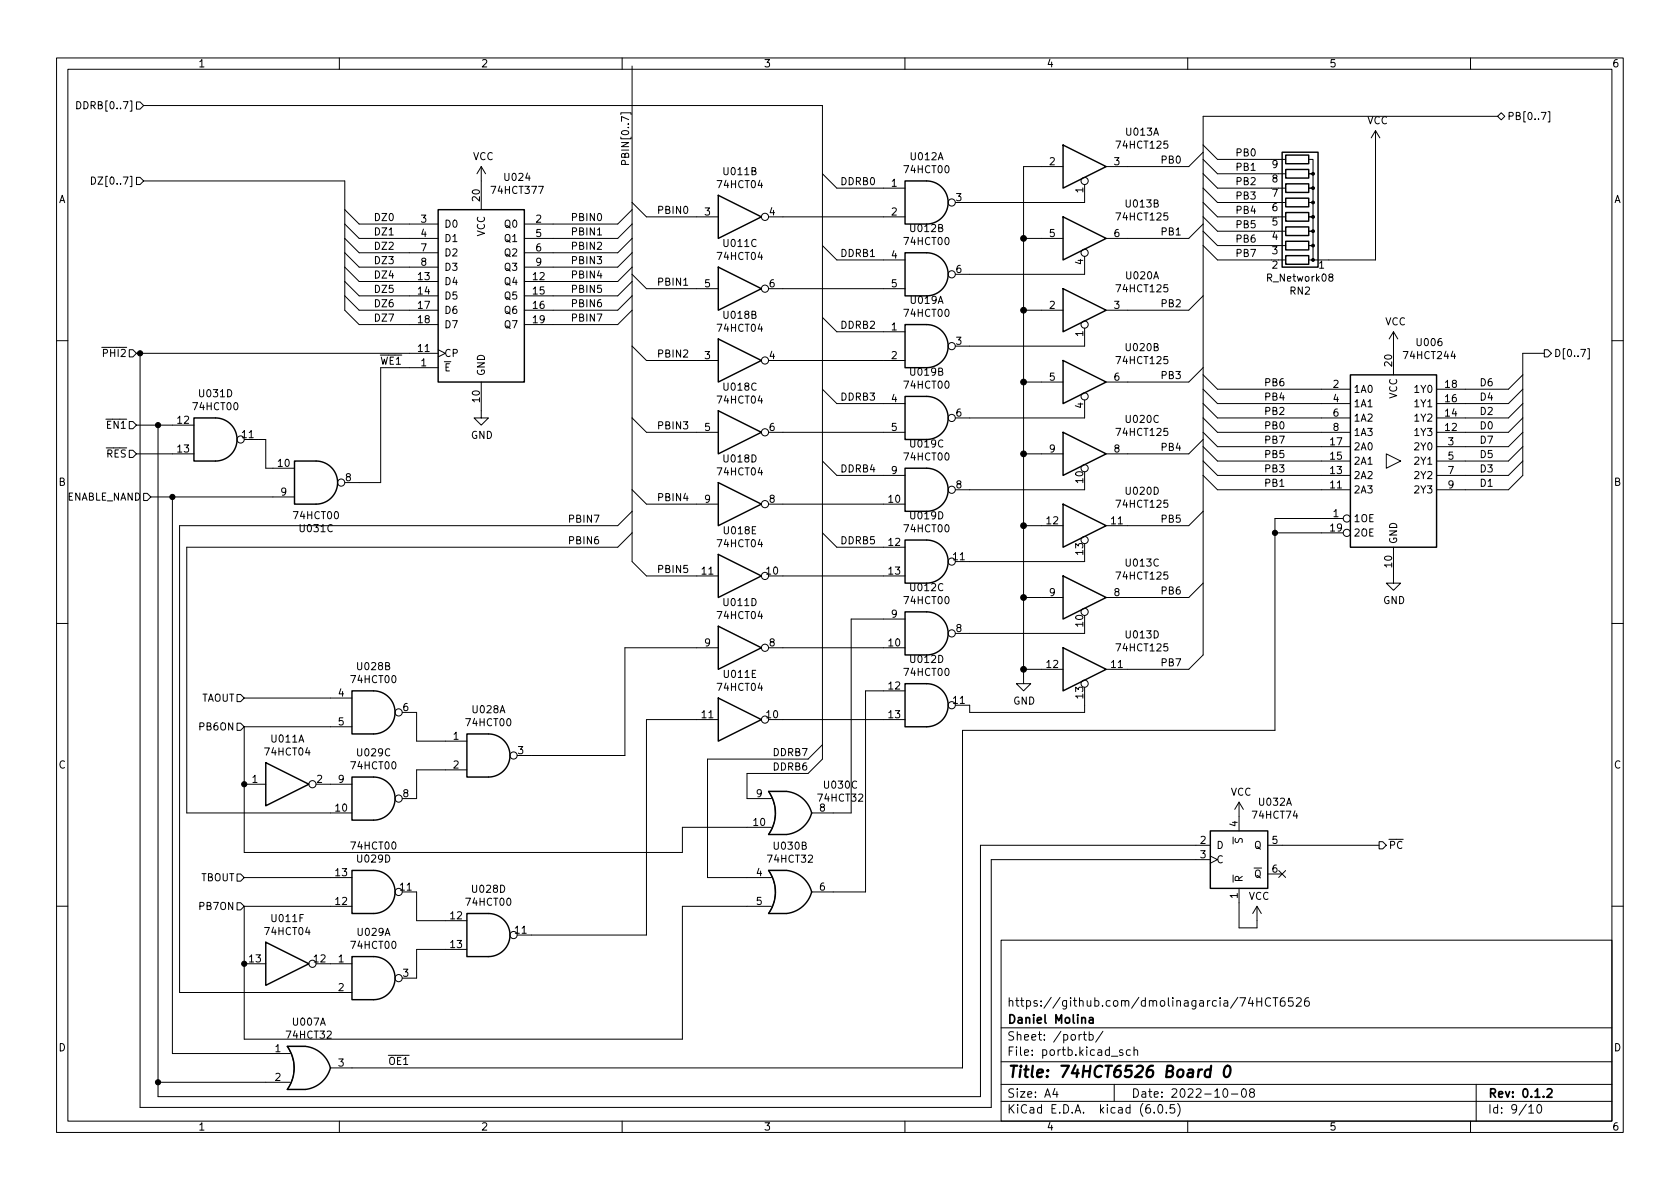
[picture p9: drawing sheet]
<svg xmlns="http://www.w3.org/2000/svg" width="297mm" height="210mm" viewBox="0 0 297 210" stroke-linecap="round" stroke-linejoin="round" font-family="sans-serif">
<g fill="none" stroke="#000" stroke-width=".18">
<path d="M10 10.2h277v190.1h-277zM12 12.2h273v186.1h-273zM13.6 18a.64 .64 0 0 1 .7 .6 .64 .64 0 0 1-.7 .6zM24.1 18h.7l.6 .7-.6 .6h-.7zM25.4 18.7h120v115.5l-2.5 2.6h-10.8v4.4h4.3M60 10.2v2M110 10.2v2M111.8 11.7v87.6l2.5 2.5h12.7M160 10.2v2M210 10.2v2M260 10.2v2M265.4 19.9l.7 .7-.7 .6-.6-.6z"/>
<path d="M272.5 19.9h.9l-.6 1.2M273.7 19.8h.3v1.8h-.3M16.2 31.3a.64 .64 0 0 1 .7 .6 .64 .64 0 0 1-.7 .7zM24.1 31.4h.7l.6 .6-.6 .6h-.7zM25.4 32h35.6v22.9l2.5 2.5h14M61 39.6l2.5 2.6h14M61 37.1l2.5 2.5h14M85.1 29.5v7.6M85.1 29.5l-.8 1.2M85.1 29.5l.8 1.2M109.8 20.3v-.4h1.8v.4M111.2 21.2l-1.3-.6v.9"/>
<path d="M111.8 35.8l2.5 2.5h12.7M111.8 39.6l-2.6 2.6h-16.5M111.8 37.1l-2.6 2.5h-16.5M135.9 38.3h24.1M145.4 30.7l2.6 2.6h12M188 29.5h-7v91.4h1.2l-1.2 1.3-1.3-1.3h1.3M191.8 32.6v3.2h-22.9M212.7 38.3l2.6 2.6h9.5M212.7 35.8l2.6 2.5h9.5M212.7 33.3l2.6 2.5h9.5M212.7 30.7l2.6 2.6h9.5M212.7 28.2l2.6 2.5h9.5"/>
<path d="M212.7 25.6l2.6 2.6h9.5M212.7 39.6l-2.5 2.6h-14.6M212.7 26.9l-2.5 2.6h-14.6M226.1 38.3h1.2M226.1 35.8h1.2M226.1 33.3h1.2M226.1 30.7h1.2M226.1 28.2h1.2M231.4 28.2h.8v2.5h-.8h.8v2.6h-.8h.8v2.5h-.8h.8v2.5h-.8h.8v2.6h-.8h.8v2.5h-.8h.8v2.6h-.8M243.2 23.1v22.9h-10.8M243.2 23.1l-.8 1.3M243.2 23.1l.8 1.3"/>
<path d="M264.8 20.6h-52.1v95.2l-2.5 2.6h-14.6M61 52.3l2.5 2.6h14M61 47.2l2.5 2.6h14M61 49.8l2.5 2.5h14M61 42.2l2.5 2.5h14M61 44.7l2.5 2.5h14M111.8 48.5l2.5 2.5h12.7M111.8 52.3l-2.6 2.6h-16.5M111.8 47.2l-2.6 2.6h-16.5M111.8 49.8l-2.6 2.5h-16.5M111.8 54.9l-2.6 2.5h-16.5M111.8 42.2l-2.6 2.5h-16.5"/>
<path d="M111.8 44.7l-2.6 2.5h-16.5M135.9 51h24.1M145.4 43.4l2.6 2.6h12M145.4 56.1l2.6 2.6h12M181 54.9h7M181 42.2h7M191.8 45.3v3.2h-22.9M191.8 58v3.2h-22.9M212.7 43.4l2.6 2.6h9.5M212.7 40.9l2.6 2.5h9.5M212.7 52.3l-2.5 2.6h-14.6M226.1 46h1.2"/>
<path d="M226.1 43.4h1.2M226.1 40.9h1.2M235.2 49l-.3-.2 .1-.2 .2-.1h.4l.1 .2-.1 .2-.5 .2-.2 .1 .1 .4 .2 .1h.2l.3-.2-.1-.4-.2-.1M246.4 58.7l-.8 1.2M246.4 58.7v7.6M246.4 58.7l.7 1.2M10 60.2h2M22.9 74.5h.6l.6 .7-.6 .6h-.6zM22.9 61.8h.6l.6 .7-.6 .6h-.6zM22.9 79.6h.6l.6 .7-.6 .6h-.6zM24.1 62.5h53.4M24.1 75.2h10.2"/>
<path d="M24.8 62.5v133.3h150.5v-43.8h38.7M27.9 75.2v118.7h145.5v-44.4h40.6M43.2 77.7h3.8v5.1h5.1M77.5 61.8l1.2 .7-1.2 .6M77.5 65h-10.2v20.3h-6.3M85.1 67.6v6.3h1.3l-1.3 1.3-1.3-1.3h1.3M111.8 61.2l2.5 2.5h12.7M111.8 73.9l2.5 2.5h12.7M135.9 63.7h24.1M135.9 76.4h24.1M145.4 68.8l2.6 2.6h12M181 67.6h7"/>
<path d="M191.8 70.7v3.2h-22.9M212.7 77.7l-2.5 2.6h-14.6M212.7 65l-2.5 2.6h-14.6M212.7 68.8l2.6 2.6h23.5M212.7 73.9l2.6 2.5h23.5M212.7 71.4l2.6 2.5h23.5M212.7 79l2.6 2.5h23.5M212.7 76.4l2.6 2.6h23.5M212.7 66.3l2.6 2.5h23.5M269.2 68.8l-2.5 2.6h-12.7M269.2 73.9l-2.5 2.5h-12.7M269.2 71.4l-2.5 2.5h-12.7"/>
<path d="M269.2 79l-2.5 2.5h-12.7M269.2 76.4l-2.5 2.6h-12.7M269.2 66.3l-2.5 2.5h-12.7M273 61.8h.7l.6 .7-.6 .6h-.7zM273 62.5h-3.8v21.6l-2.5 2.5h-12.7M280.7 61.7h.3v1.8h-.3M285 60.2h2M24.1 80.3h10.2M25.4 87.2h.6l.7 .7-.7 .6h-.6zM26.7 87.9h25.4M30.5 87.9v98.4h20.8M111.8 86.6l2.5 2.5h12.7"/>
<path d="M111.8 94.2l-2.6 2.6h-76.2v47h29.2M111.8 90.4l-2.6 2.6h-77.5v82.5h30.5M135.9 89.1h24.1M145.4 94.2l2.6 2.6h12M145.4 81.5l2.6 2.6h12M181 80.3h7M181 93h7M191.8 83.4v3.2h-22.9M191.8 96.1v3.2h-22.9M212.7 90.4l-2.5 2.6h-14.6M212.7 84.1l2.6 2.5h23.5M212.7 81.5l2.6 2.6h23.5"/>
<path d="M225.4 94.2h12.1M237.5 91.7h-12.1v37.5h-55.2v59.6h-111.8M245.1 80.3l2.5 1.2-2.5 1.3zM246.4 96.8v6.3h1.2l-1.2 1.3-1.3-1.3h1.3M269.2 81.5l-2.5 2.6h-12.7M10 110.2h2M127 114.5h-16.5v19.1h-19.1M135.9 114.5h24.1M135.9 101.8h24.1M160 109.5h-9.5v34.3h-7M181 118.4h7M181 105.7h7"/>
<path d="M191.8 108.8v3.2h-22.9M212.7 103.1l-2.5 2.6h-14.6M285 110.2h2M41.9 122.8h.6l.7 .6-.7 .7h-.6zM41.9 127.9h.6l.7 .6-.7 .7h-.6zM43.2 128.5v22.2h77.4v-4.4h15.8M43.2 138.7h3.8M43.2 123.4h19M43.2 128.5h19M55.9 138.7h6.3M71.1 126h2.6v5.1h8.8M82.5 136.1h-8.8v5.1h-2.6"/>
<path d="M127 127.2h-12.7v38.1h-22.9M135.9 127.2h24.1M139.1 139.9h-3.2a6.6 6.6 0 0 1 0 7.7h3.2M145.4 131.7l-2.5 2.5h-17.8v21h11.3M160 122.2h-7v35.5h-9.5M191.8 121.5v4.5h-20.4v-1.3h-2.5M41.9 159.6h.6l.7 .7-.7 .6h-.6zM41.9 154.6h.6l.7 .6-.7 .6h-.6zM43.2 155.2h19M71.1 157.7h2.6v5.1h8.8M139.1 153.9h-3.2a6.6 6.6 0 0 1 0 7.6h3.2M214 151.4l1.3 .6-1.3 .6"/>
<path d="M218 148v1.2M218.4 148.3v.5l.1 .1h.4l.2-.5 .3-.1 .2 .2v.5M219.1 157.1v7h3.1v-3.8M219.1 141.9v5M219.1 141.9l-.8 1.2M219.1 141.9l.7 1.2M224.2 149.5h19.6M224.2 154.6h2.5M226.1 153.9l1.2 1.3M227.3 153.9l-1.2 1.3M243.8 148.8h.7l.6 .7-.6 .6h-.7zM10 160.2h2"/>
<path d="M43.2 160.3h19M43.2 160.3v23.5h77.4v-23.5h15.8M43.2 170.4h3.8M55.9 170.4h6.3M82.5 167.9h-8.8v5.1h-2.6M177 166.3h108v32h-108zM221.1 176.4l-.4 1h.9M221.4 176.9v1M222.2 176.4v1.5M222.2 177.1h.9M222.2 160.3l-.7 1.2M222.2 160.3l.8 1.2"/>
<path d="M223.1 176.4v1.5M224.6 176.6a.6 .6 0 0 0-.7 0 .6 .6 0 0 0-.2 .7 .56 .56 0 0 0 .3 .6 .56 .56 0 0 0 .6-.1M225.1 176.4h.8M225.5 176.4v1.5M227.1 176.4a.59 .59 0 0 0-.7 .7v.5l.1 .3h.4l.2-.1 .1-.5-.1-.2-.5-.1-.2 .3M228.6 176.4h-.7l-.1 .7 .2-.1 .5 .1 .1 .2v.5l-.2 .1-.6-.1M229.2 176.6l.6-.2 .2 .2 .1 .3-1 1h1M231.4 176.4a.59 .59 0 0 0-.8 .7v.5l.2 .3h.4l.2-.1 .1-.5-.1-.2-.5-.1-.3 .3M285 160.2h2M27.9 191.4h23.4M54 185h-3.2a6.6 6.6 0 0 1 0 7.7h3.2M60 198.3v2"/>
<path d="M110 198.3v2M160 198.3v2M177 194.8h108M177 191.8h108M177 187.8h108M177 181.8h108M186.5 192.5l-.4 1h1M186.9 193v1M191.5 182.9h.6M191.7 182.4v1.3l.4 .2M192.6 183l.4-.1 .3 .3v.4l-.2 .3h-.5M192.6 182.4v1.5"/>
<path d="M195 182.4l-1.3 1.9M197 191.8v3M198.5 185.7l-.4-.1-.2 .2 .1 .3 .5 .1v.4h-.6M199.9 185.7l-.5-.1-.3 .3v.4l.2 .3h.6M200.5 185.8l.2-.2 .4 .1v.9M200.5 185.1v1.5M204.1 196.7v.1M204.9 195.4l.2-.1a.81 .81 0 0 1 .6 .7 .81 .81 0 0 1-.3 .8h-.2a.81 .81 0 0 1-.6-.6 .81 .81 0 0 1 .3-.8zM206.2 196.7v.1M207.6 195.3h-.7v.7l.2-.1 .5 .1 .1 .2-.1 .5-.2 .1-.5-.1M208.2 195.1a1.72 1.72 0 0 1 0 2.3M210 198.3v2"/>
<path d="M216.4 192.6l.2-.1a.81 .81 0 0 1 .6 .7 .81 .81 0 0 1-.3 .8h-.2a.81 .81 0 0 1-.6-.6 .81 .81 0 0 1 .3-.8zM217.7 193.5h1.2M219.7 192.6l.2-.1a.81 .81 0 0 1 .5 .7 .81 .81 0 0 1-.3 .8h-.1a.81 .81 0 0 1-.6-.6 .81 .81 0 0 1 .3-.8zM221.2 193.2l-.3-.3 .1-.2 .2-.2 .4 .1 .2 .2-.1 .2-.6 .2-.2 .3 .1 .4 .2 .1h.4l.2-.3-.1-.4-.2-.1M260 198.3v2M261 191.8v6.5M270.3 195.8l.4-.5v1.5M270.3 196.8h.9M271.9 195.4l.2-.1a.81 .81 0 0 1 .6 .7 .81 .81 0 0 1-.3 .8h-.2a.81 .81 0 0 1-.6-.6 .81 .81 0 0 1 .3-.8z"/>
<circle cx="135.3" cy="38.3" r=".63"/>
<circle cx="168.3" cy="35.8" r=".63"/>
<circle cx="191.8" cy="32" r=".63"/>
<circle cx="135.3" cy="51" r=".63"/>
<circle cx="168.3" cy="48.5" r=".63"/>
<circle cx="191.8" cy="57.4" r=".63"/>
<circle cx="191.8" cy="44.7" r=".63"/>
<circle cx="42.5" cy="77.7" r=".63"/>
<circle cx="135.3" cy="63.7" r=".63"/>
<circle cx="135.3" cy="76.4" r=".63"/>
<circle cx="168.3" cy="73.9" r=".63"/>
<circle cx="168.3" cy="61.2" r=".63"/>
<circle cx="191.8" cy="70.1" r=".63"/>
<circle cx="60.3" cy="85.3" r=".63"/>
<circle cx="135.3" cy="89.1" r=".63"/>
<circle cx="168.3" cy="86.6" r=".63"/>
<circle cx="168.3" cy="99.3" r=".63"/>
<circle cx="191.8" cy="82.8" r=".63"/>
<circle cx="191.8" cy="95.5" r=".63"/>
<circle cx="238.1" cy="94.2" r=".63"/>
<circle cx="238.1" cy="91.7" r=".63"/>
<circle cx="135.3" cy="114.5" r=".63"/>
<circle cx="135.3" cy="101.8" r=".63"/>
<circle cx="168.3" cy="112" r=".63"/>
<circle cx="191.8" cy="108.2" r=".63"/>
<circle cx="55.2" cy="138.7" r=".63"/>
<circle cx="70.5" cy="126" r=".63"/>
<circle cx="90.8" cy="133.6" r=".63"/>
<circle cx="135.3" cy="127.2" r=".63"/>
<circle cx="168.3" cy="124.7" r=".63"/>
<circle cx="191.8" cy="120.9" r=".63"/>
<circle cx="70.5" cy="157.7" r=".63"/>
<circle cx="70.5" cy="141.2" r=".63"/>
<circle cx="55.2" cy="170.4" r=".63"/>
<circle cx="70.5" cy="173" r=".63"/>
<circle cx="90.8" cy="165.3" r=".63"/>
</g>
<path d="M192.6 180h.6l.1 .9M193.3 180.3l-.5 .1a.29 .29 0 0 0-.3 .2 .29 .29 0 0 0 .3 .3h.5M273.6 192.7l.5-.2 .2 .2 .1 .3-.9 1h.9" fill="none" stroke="#000" stroke-width=".3"/>
<path d="M214 189.2a.66 .66 0 0 0-.9 .3l-.1 .6 .1 .3 .2 .1 .6-.1M214.1 188.5l-.2 2M216.7 188.7a.46 .46 0 0 1 .5-.2 .46 .46 0 0 1 .3 .3 1.15 1.15 0 0 1-.7 1.7l-.2-.1a1.54 1.54 0 0 1 .1-1.7z" fill="none" stroke="#000" stroke-width=".4"/>
<g fill="none" stroke="#000" stroke-width=".25">
<path d="M77.5 37.1h15.2v30.5h-15.2zM127 34.5l7.6 3.8-7.6 3.9zM163.8 32h-3.8v7.6h3.8M163.8 32a3.8 3.8 0 0 1 3.8 3.8 3.8 3.8 0 0 1-3.8 3.8M188 38.3l7.6 3.9-7.6 3.8zM188 25.6l7.6 3.9-7.6 3.8zM226.7 26.9h6.3v20.3h-6.3zM227.3 37.6h4.1v1.5h-4.1zM227.3 35h4.1v1.6h-4.1zM227.3 32.5h4.1v1.5h-4.1zM227.3 30h4.1v1.5h-4.1zM227.3 27.4h4.1v1.6h-4.1z"/>
<path d="M127 47.2l7.6 3.8-7.6 3.9zM127 59.9l7.6 3.8-7.6 3.9zM163.8 57.4h-3.8v7.6h3.8M163.8 44.7h-3.8v7.6h3.8M163.8 57.4a3.8 3.8 0 0 1 3.8 3.8 3.8 3.8 0 0 1-3.8 3.8M163.8 44.7a3.8 3.8 0 0 1 3.8 3.8 3.8 3.8 0 0 1-3.8 3.8M188 51l7.6 3.9-7.6 3.8zM227.3 45.2h4.1v1.5h-4.1zM227.3 42.7h4.1v1.5h-4.1zM227.3 40.1h4.1v1.6h-4.1zM34.3 73.9h3.8a3.8 3.8 0 0 1 3.8 3.8 3.8 3.8 0 0 1-3.8 3.8h-3.8zM127 72.6l7.6 3.8-7.6 3.9z"/>
<path d="M163.8 70.1h-3.8v7.6h3.8M163.8 70.1a3.8 3.8 0 0 1 3.8 3.8 3.8 3.8 0 0 1-3.8 3.8M188 76.4l7.6 3.9-7.6 3.8zM188 63.7l7.6 3.9-7.6 3.8zM238.8 66.3h15.2v30.5h-15.2zM52.1 81.5h3.8a3.8 3.8 0 0 1 3.8 3.8 3.8 3.8 0 0 1-3.8 3.8h-3.8zM127 85.3l7.6 3.8-7.6 3.9zM127 98l7.6 3.8-7.6 3.9zM163.8 95.5h-3.8v7.6h3.8M163.8 82.8h-3.8v7.6h3.8M163.8 95.5a3.8 3.8 0 0 1 3.8 3.8 3.8 3.8 0 0 1-3.8 3.8M163.8 82.8a3.8 3.8 0 0 1 3.8 3.8 3.8 3.8 0 0 1-3.8 3.8"/>
<path d="M188 89.1l7.6 3.9-7.6 3.8zM127 110.7l7.6 3.8-7.6 3.9zM163.8 108.2h-3.8v7.6h3.8M163.8 108.2a3.8 3.8 0 0 1 3.8 3.8 3.8 3.8 0 0 1-3.8 3.8M188 114.5l7.6 3.9-7.6 3.8zM188 101.8l7.6 3.9-7.6 3.8zM47 134.9l7.6 3.8-7.6 3.8zM62.2 122.2h3.8a3.8 3.8 0 0 1 3.9 3.8 3.8 3.8 0 0 1-3.9 3.8h-3.8zM62.2 137.4h3.8a3.8 3.8 0 0 1 3.9 3.8 3.8 3.8 0 0 1-3.9 3.8h-3.8zM82.5 129.8h3.9a3.8 3.8 0 0 1 3.8 3.8 3.8 3.8 0 0 1-3.8 3.8h-3.9zM127 123.4l7.6 3.8-7.6 3.9zM139.1 139.9l-3.2 .1a6.6 6.6 0 0 1 0 7.6h3.2"/>
<path d="M139.1 139.9a5.1 5.1 0 0 1 4.4 3.9 5.2 5.2 0 0 1-4.4 3.8M163.8 120.9h-3.8v7.6h3.8M163.8 120.9a3.8 3.8 0 0 1 3.8 3.8 3.8 3.8 0 0 1-3.8 3.8M62.2 153.9h3.8a3.8 3.8 0 0 1 3.9 3.8 3.8 3.8 0 0 1-3.9 3.8h-3.8zM139.1 153.9h-3.2a6.6 6.6 0 0 1 0 7.6M139.1 153.9a5.1 5.1 0 0 1 4.4 3.8 5.2 5.2 0 0 1-4.4 3.8M214 146.9h10.2v10.2h-10.2zM47 166.6l7.6 3.8-7.6 3.8zM62.2 169.2h3.8a3.8 3.8 0 0 1 3.9 3.8 3.8 3.8 0 0 1-3.9 3.8h-3.8zM82.5 161.5h3.9a3.8 3.8 0 0 1 3.8 3.8 3.8 3.8 0 0 1-3.8 3.9h-3.9zM135.9 161.5h3.2M54 185h-3.2a6.6 6.6 0 0 1 0 7.6l3.2 .1"/>
<path d="M54 185a5.1 5.1 0 0 1 4.4 3.8 5.2 5.2 0 0 1-4.4 3.9"/>
</g>
<g fill="#000" stroke="#000" stroke-width=".18">
<circle cx="232.2" cy="30.7" r=".25"/>
<circle cx="232.2" cy="35.8" r=".25"/>
<circle cx="232.2" cy="33.3" r=".25"/>
<circle cx="232.2" cy="38.3" r=".25"/>
<circle cx="181" cy="54.9" r=".51"/>
<circle cx="181" cy="42.2" r=".51"/>
<circle cx="232.2" cy="46" r=".25"/>
<circle cx="232.2" cy="43.4" r=".25"/>
<circle cx="232.2" cy="40.9" r=".25"/>
<circle cx="24.8" cy="62.5" r=".46"/>
<circle cx="27.9" cy="75.2" r=".46"/>
<circle cx="181" cy="67.6" r=".51"/>
<circle cx="30.5" cy="87.9" r=".46"/>
<circle cx="181" cy="80.3" r=".51"/>
<circle cx="181" cy="93" r=".51"/>
<circle cx="225.4" cy="94.2" r=".46"/>
<circle cx="181" cy="105.7" r=".51"/>
<circle cx="181" cy="118.4" r=".51"/>
<circle cx="43.2" cy="138.7" r=".46"/>
<circle cx="43.2" cy="170.4" r=".46"/>
<circle cx="27.9" cy="191.4" r=".46"/>
</g>
<text font-size="2.8" x="178" y="190.6">Title: 74HCT6526 Board 0</text>
<g font-size="2.1">
<text x="178" y="178">https://github.com/dmolinagarcia/74HCT6526</text>
<text x="178" y="184">Sheet: /portb/</text>
<text x="178" y="181">Daniel Molina</text>
<text x="178" y="186.7">File: portb.kicad_sch</text>
<text x="178" y="196.9">KiCad E.D.A. kicad (6.0.5)</text>
<text x="178" y="194.1">Size: A4</text>
<text x="200" y="194.1">Date: 2022-10-08</text>
<text x="263" y="194.1">Rev: 0.1.2</text>
<text x="263" y="196.9">Id: 9/10</text>
</g>
<g font-size="1.8">
<text x="35" y="11.9">1</text>
<text x="85" y="11.9">2</text>
<text x="135" y="11.9">3</text>
<text x="185" y="11.9">4</text>
<text x="235" y="11.9">5</text>
<text x="285" y="11.9">6</text>
<text x="14.5" y="19.3">DDRB[0..7]</text>
<text x="199.2" y="24">U013A</text>
<text x="241.7" y="22">VCC</text>
<text x="266.4" y="21.2">PB[0..7]</text>
<text x="83.6" y="28.3">VCC</text>
<text x="111.2" y="29.5" transform="rotate(-90 111.2 29.5)">PBIN[0..7]</text>
<text x="161.1" y="28.3">U012A</text>
<text x="185.6" y="29.2">2</text>
<text x="197" y="29.2">3</text>
<text x="197.7" y="26.3">74HCT125</text>
<text x="205.1" y="28.9">PB0</text>
<text x="218.8" y="27.6">PB0</text>
<text x="224.9" y="29.7">9</text>
<text x="10.3" y="35.9">A</text>
<text x="17.3" y="32.6">DZ[0..7]</text>
<text x="84.8" y="35.5" transform="rotate(-90 84.8 35.5)">20</text>
<text x="87.2" y="34.3">74HCT377</text>
<text x="89.3" y="32">U024</text>
<text x="127" y="33.3">74HCT04</text>
<text x="128.1" y="31">U011B</text>
<text x="148.8" y="32.7">DDRB0</text>
<text x="157.6" y="33">1</text>
<text x="160" y="30.6">74HCT00</text>
<text x="169.1" y="35.6">3</text>
<text x="191.5" y="34.1" transform="rotate(-90 191.5 34.1)">1</text>
<text x="218.8" y="30.2">PB1</text>
<text x="218.8" y="35.3">PB3</text>
<text x="218.8" y="32.7">PB2</text>
<text x="224.9" y="34.8">7</text>
<text x="224.9" y="32.3">8</text>
<text x="285.3" y="35.9">A</text>
<text x="66.5" y="41.6">DZ1</text>
<text x="66.5" y="39.1">DZ0</text>
<text x="74.4" y="39.4">3</text>
<text x="74.4" y="41.9">4</text>
<text x="78.5" y="40.3">D0</text>
<text x="85.7" y="41.8" transform="rotate(-90 85.7 41.8)">VCC</text>
<text x="89.3" y="40.3">Q0</text>
<text x="94.8" y="39.4">2</text>
<text x="94.8" y="41.9">5</text>
<text x="101.5" y="39.1">PBIN0</text>
<text x="101.5" y="41.6">PBIN1</text>
<text x="116.7" y="37.8">PBIN0</text>
<text x="124.6" y="38.1">3</text>
<text x="136" y="38.1">4</text>
<text x="157.6" y="38.1">2</text>
<text x="161.1" y="41">U012B</text>
<text x="185.6" y="41.9">5</text>
<text x="197" y="41.9">6</text>
<text x="197.7" y="39">74HCT125</text>
<text x="199.2" y="36.7">U013B</text>
<text x="205.1" y="41.6">PB1</text>
<text x="218.8" y="37.8">PB4</text>
<text x="218.8" y="40.3">PB5</text>
<text x="224.9" y="39.9">5</text>
<text x="224.9" y="37.3">6</text>
<text x="66.5" y="44.2">DZ2</text>
<text x="66.5" y="46.7">DZ3</text>
<text x="74.4" y="44.4">7</text>
<text x="74.4" y="47">8</text>
<text x="78.5" y="42.8">D1</text>
<text x="78.5" y="45.3">D2</text>
<text x="78.5" y="47.9">D3</text>
<text x="89.3" y="42.8">Q1</text>
<text x="89.3" y="45.3">Q2</text>
<text x="89.3" y="47.9">Q3</text>
<text x="94.8" y="44.4">6</text>
<text x="94.8" y="47">9</text>
<text x="101.5" y="44.2">PBIN2</text>
<text x="101.5" y="46.7">PBIN3</text>
<text x="127" y="46">74HCT04</text>
<text x="128.1" y="43.7">U011C</text>
<text x="148.8" y="45.4">DDRB1</text>
<text x="157.6" y="45.7">4</text>
<text x="160" y="43.3">74HCT00</text>
<text x="191.5" y="46.8" transform="rotate(-90 191.5 46.8)">4</text>
<text x="218.8" y="45.4">PB7</text>
<text x="218.8" y="42.9">PB6</text>
<text x="224.9" y="47.5">2</text>
<text x="224.9" y="45">3</text>
<text x="224.9" y="42.4">4</text>
<text x="233.2" y="47.5">1</text>
<text x="66.5" y="51.8">DZ5</text>
<text x="66.5" y="49.2">DZ4</text>
<text x="73.9" y="49.5">13</text>
<text x="73.9" y="52.1">14</text>
<text x="78.5" y="50.4">D4</text>
<text x="78.5" y="53">D5</text>
<text x="89.3" y="50.4">Q4</text>
<text x="89.3" y="53">Q5</text>
<text x="94.3" y="49.5">12</text>
<text x="94.3" y="52.1">15</text>
<text x="101.5" y="49.2">PBIN4</text>
<text x="101.5" y="51.8">PBIN5</text>
<text x="116.7" y="50.5">PBIN1</text>
<text x="124.6" y="50.8">5</text>
<text x="136" y="50.8">6</text>
<text x="157.6" y="50.8">5</text>
<text x="161.1" y="53.7">U019A</text>
<text x="169.1" y="48.3">6</text>
<text x="197.7" y="51.7">74HCT125</text>
<text x="199.2" y="49.4">U020A</text>
<text x="224.3" y="49.8">R_Network08</text>
<text x="228.1" y="52.1">RN2</text>
<text x="66.5" y="56.9">DZ7</text>
<text x="66.5" y="54.3">DZ6</text>
<text x="73.9" y="54.6">17</text>
<text x="73.9" y="57.1">18</text>
<text x="78.5" y="55.5">D6</text>
<text x="78.5" y="58">D7</text>
<text x="89.3" y="55.5">Q6</text>
<text x="89.3" y="58">Q7</text>
<text x="94.3" y="54.6">16</text>
<text x="94.3" y="57.1">19</text>
<text x="101.5" y="54.3">PBIN6</text>
<text x="101.5" y="56.9">PBIN7</text>
<text x="127" y="58.7">74HCT04</text>
<text x="128.1" y="56.4">U018B</text>
<text x="148.8" y="58.1">DDRB2</text>
<text x="157.6" y="58.4">1</text>
<text x="160" y="56">74HCT00</text>
<text x="185.6" y="54.6">2</text>
<text x="191.5" y="59.5" transform="rotate(-90 191.5 59.5)">1</text>
<text x="197" y="54.6">3</text>
<text x="205.1" y="54.3">PB2</text>
<text x="244.9" y="57.5">VCC</text>
<text x="17.2" y="63.1">~{PHI2}</text>
<text x="65.9" y="64.5">~{WE1}</text>
<text x="73.9" y="62.2">11</text>
<text x="74.4" y="64.8">1</text>
<text x="78.5" y="65.7">~{E}</text>
<text x="78.5" y="63.1">CP</text>
<text x="116.7" y="63.2">PBIN2</text>
<text x="124.6" y="63.5">3</text>
<text x="136" y="63.5">4</text>
<text x="157.6" y="63.5">2</text>
<text x="169.1" y="61">3</text>
<text x="197.7" y="64.4">74HCT125</text>
<text x="199.2" y="62.1">U020B</text>
<text x="246.1" y="64.7" transform="rotate(-90 246.1 64.7)">20</text>
<text x="248.5" y="63.5">74HCT244</text>
<text x="250.6" y="61.2">U006</text>
<text x="274.7" y="63.1">D[0..7]</text>
<text x="35.3" y="70.2">U031D</text>
<text x="84.8" y="71.1" transform="rotate(-90 84.8 71.1)">10</text>
<text x="85.7" y="66.5" transform="rotate(-90 85.7 66.5)">GND</text>
<text x="127" y="71.4">74HCT04</text>
<text x="128.1" y="69.1">U018C</text>
<text x="148.8" y="70.8">DDRB3</text>
<text x="157.6" y="71.1">4</text>
<text x="160" y="68.7">74HCT00</text>
<text x="161.1" y="66.4">U019B</text>
<text x="185.6" y="67.3">5</text>
<text x="197" y="67.3">6</text>
<text x="205.1" y="67">PB3</text>
<text x="223.9" y="68.3">PB6</text>
<text x="223.9" y="70.8">PB4</text>
<text x="235.7" y="68.6">2</text>
<text x="235.7" y="71.1">4</text>
<text x="239.3" y="69.5">1A0</text>
<text x="247" y="70.5" transform="rotate(-90 247 70.5)">VCC</text>
<text x="250.3" y="69.5">1Y0</text>
<text x="255.6" y="71.1">16</text>
<text x="255.6" y="68.6">18</text>
<text x="261.9" y="70.8">D4</text>
<text x="261.9" y="68.3">D6</text>
<text x="17.7" y="75.8">~{EN1}</text>
<text x="31.4" y="74.9">12</text>
<text x="34.3" y="72.5">74HCT00</text>
<text x="42.8" y="77.5">11</text>
<text x="83.2" y="77.6">GND</text>
<text x="116.7" y="75.9">PBIN3</text>
<text x="124.6" y="76.2">5</text>
<text x="136" y="76.2">6</text>
<text x="157.6" y="76.2">5</text>
<text x="169.1" y="73.7">6</text>
<text x="191.5" y="72.2" transform="rotate(-90 191.5 72.2)">4</text>
<text x="197.7" y="77.1">74HCT125</text>
<text x="199.2" y="74.8">U020C</text>
<text x="223.9" y="73.4">PB2</text>
<text x="223.9" y="75.9">PB0</text>
<text x="235.7" y="73.7">6</text>
<text x="235.7" y="76.2">8</text>
<text x="239.3" y="72">1A1</text>
<text x="239.3" y="74.5">1A2</text>
<text x="239.3" y="77.1">1A3</text>
<text x="250.3" y="77.1">1Y3</text>
<text x="250.3" y="74.5">1Y2</text>
<text x="250.3" y="72">1Y1</text>
<text x="255.6" y="76.2">12</text>
<text x="255.6" y="73.7">14</text>
<text x="261.9" y="75.9">D0</text>
<text x="261.9" y="73.4">D2</text>
<text x="17.5" y="80.9">~{RES}</text>
<text x="31.4" y="80">13</text>
<text x="49.2" y="82.5">10</text>
<text x="128.1" y="81.8">U018D</text>
<text x="148.8" y="83.5">DDRB4</text>
<text x="157.6" y="83.8">9</text>
<text x="160" y="81.4">74HCT00</text>
<text x="161.1" y="79.1">U019C</text>
<text x="185.6" y="80">9</text>
<text x="197" y="80">8</text>
<text x="205.1" y="79.7">PB4</text>
<text x="223.9" y="78.4">PB7</text>
<text x="223.9" y="83.5">PB3</text>
<text x="223.9" y="81">PB5</text>
<text x="235.2" y="83.8">13</text>
<text x="235.2" y="81.3">15</text>
<text x="235.2" y="78.7">17</text>
<text x="239.3" y="82.2">2A1</text>
<text x="239.3" y="79.6">2A0</text>
<text x="250.3" y="79.6">2Y0</text>
<text x="250.3" y="82.2">2Y1</text>
<text x="256" y="78.7">3</text>
<text x="256" y="81.3">5</text>
<text x="256" y="83.8">7</text>
<text x="261.9" y="81">D5</text>
<text x="261.9" y="78.4">D7</text>
<text x="261.9" y="83.5">D3</text>
<text x="10.3" y="85.9">B</text>
<text x="11.7" y="88.5">ENABLE_NAND</text>
<text x="49.7" y="87.6">9</text>
<text x="61.1" y="85.1">8</text>
<text x="116.7" y="88.6">PBIN4</text>
<text x="124.6" y="88.9">9</text>
<text x="127" y="84.1">74HCT04</text>
<text x="136" y="88.9">8</text>
<text x="157.1" y="88.9">10</text>
<text x="169.1" y="86.4">8</text>
<text x="191.5" y="85.4" transform="rotate(-90 191.5 85.4)">10</text>
<text x="197.7" y="89.8">74HCT125</text>
<text x="199.2" y="87.5">U020D</text>
<text x="223.9" y="86.1">PB1</text>
<text x="235.2" y="86.4">11</text>
<text x="239.3" y="87.2">2A3</text>
<text x="239.3" y="84.7">2A2</text>
<text x="250.3" y="84.7">2Y2</text>
<text x="250.3" y="87.2">2Y3</text>
<text x="256" y="86.4">9</text>
<text x="261.9" y="86.1">D1</text>
<text x="285.3" y="85.9">B</text>
<text x="52.1" y="91.8">74HCT00</text>
<text x="53.1" y="94.1">U031C</text>
<text x="100.3" y="92.4">PBIN7</text>
<text x="128.1" y="94.5">U018E</text>
<text x="160" y="94.1">74HCT00</text>
<text x="161.1" y="91.8">U019D</text>
<text x="185.1" y="92.7">12</text>
<text x="196.5" y="92.7">11</text>
<text x="205.1" y="92.4">PB5</text>
<text x="235.2" y="94">19</text>
<text x="235.7" y="91.4">1</text>
<text x="239.3" y="92.3">1OE</text>
<text x="239.3" y="94.9">2OE</text>
<text x="100.3" y="96.2">PBIN6</text>
<text x="116.7" y="101.3">PBIN5</text>
<text x="124.1" y="101.6">11</text>
<text x="127" y="96.8">74HCT04</text>
<text x="135.5" y="101.6">10</text>
<text x="148.8" y="96.2">DDRB5</text>
<text x="157.1" y="96.5">12</text>
<text x="157.1" y="101.6">13</text>
<text x="168.6" y="99.1">11</text>
<text x="191.5" y="98.1" transform="rotate(-90 191.5 98.1)">13</text>
<text x="199.2" y="100.2">U013C</text>
<text x="246.1" y="100.3" transform="rotate(-90 246.1 100.3)">10</text>
<text x="247" y="96.3" transform="rotate(-90 247 96.3)">GND</text>
<text x="128.1" y="107.2">U011D</text>
<text x="160" y="106.8">74HCT00</text>
<text x="161.1" y="104.5">U012C</text>
<text x="185.6" y="105.4">9</text>
<text x="197" y="105.4">8</text>
<text x="197.7" y="102.5">74HCT125</text>
<text x="205.1" y="105.1">PB6</text>
<text x="244.5" y="106.8">GND</text>
<text x="127" y="109.5">74HCT04</text>
<text x="157.6" y="109.2">9</text>
<text x="169.1" y="111.8">8</text>
<text x="191.5" y="110.8" transform="rotate(-90 191.5 110.8)">10</text>
<text x="199.2" y="112.9">U013D</text>
<text x="63.3" y="118.5">U028B</text>
<text x="124.6" y="114.3">9</text>
<text x="128.1" y="119.9">U011E</text>
<text x="136" y="114.3">8</text>
<text x="157.1" y="114.3">10</text>
<text x="160" y="119.5">74HCT00</text>
<text x="161.1" y="117.2">U012D</text>
<text x="185.1" y="118.1">12</text>
<text x="196.5" y="118.1">11</text>
<text x="197.7" y="115.2">74HCT125</text>
<text x="205.1" y="117.8">PB7</text>
<text x="35.4" y="124.1">TAOUT</text>
<text x="59.8" y="123.2">4</text>
<text x="62.3" y="120.8">74HCT00</text>
<text x="71.3" y="125.7">6</text>
<text x="127" y="122.2">74HCT04</text>
<text x="157.1" y="121.9">12</text>
<text x="168.6" y="124.5">11</text>
<text x="179.1" y="124.6">GND</text>
<text x="191.5" y="123.5" transform="rotate(-90 191.5 123.5)">13</text>
<text x="35.4" y="129.2">PB6ON</text>
<text x="48" y="131.3">U011A</text>
<text x="59.8" y="128.3">5</text>
<text x="80.2" y="130.8">1</text>
<text x="82.6" y="128.4">74HCT00</text>
<text x="83.6" y="126.1">U028A</text>
<text x="124.1" y="127">11</text>
<text x="135.5" y="127">10</text>
<text x="157.1" y="127">13</text>
<text x="10.3" y="135.9">C</text>
<text x="47" y="133.6">74HCT04</text>
<text x="62.3" y="136">74HCT00</text>
<text x="63.3" y="133.7">U029C</text>
<text x="80.2" y="135.9">2</text>
<text x="91.6" y="133.3">3</text>
<text x="136.5" y="133.7">DDRB7</text>
<text x="136.5" y="136.2">DDRB6</text>
<text x="285.3" y="135.9">C</text>
<text x="44.6" y="138.4">1</text>
<text x="56" y="138.4">2</text>
<text x="59.3" y="143.5">10</text>
<text x="59.8" y="138.4">9</text>
<text x="71.3" y="141">8</text>
<text x="133.7" y="141">9</text>
<text x="144.8" y="141.7">74HCT32</text>
<text x="144.9" y="143.5">8</text>
<text x="145.8" y="139.4">U030C</text>
<text x="217.6" y="140.7">VCC</text>
<text x="222.7" y="142.5">U032A</text>
<text x="133.3" y="146">10</text>
<text x="212.2" y="149.2">2</text>
<text x="218.8" y="146.2" transform="rotate(-90 218.8 146.2)">4</text>
<text x="221.6" y="144.8">74HCT74</text>
<text x="224.9" y="149.2">5</text>
<text x="35.4" y="155.8">TBOUT</text>
<text x="59.3" y="154.9">13</text>
<text x="62.3" y="150.2">74HCT00</text>
<text x="63.3" y="152.5">U029D</text>
<text x="133.7" y="154.9">4</text>
<text x="135.9" y="152.5">74HCT32</text>
<text x="136.9" y="150.2">U030B</text>
<text x="212.2" y="151.8">3</text>
<text x="215" y="150.1">D</text>
<text x="215" y="152.6">C</text>
<text x="220.4" y="155.2">~{Q}</text>
<text x="221.8" y="150.1">Q</text>
<text x="224.9" y="154.3">6</text>
<text x="245.5" y="150.1">~{PC}</text>
<text x="35.4" y="160.9">PB7ON</text>
<text x="59.3" y="160">12</text>
<text x="70.8" y="157.5">11</text>
<text x="82.6" y="160.2">74HCT00</text>
<text x="83.6" y="157.9">U028D</text>
<text x="133.7" y="160">5</text>
<text x="144.9" y="157.5">6</text>
<text x="218.8" y="158.9" transform="rotate(-90 218.8 158.9)">1</text>
<text x="219.7" y="156.1" transform="rotate(-90 219.7 156.1)">~{R}</text>
<text x="220.8" y="159.1">VCC</text>
<text x="47" y="165.3">74HCT04</text>
<text x="48.1" y="163">U011F</text>
<text x="62.3" y="167.8">74HCT00</text>
<text x="63.3" y="165.5">U029A</text>
<text x="79.7" y="162.6">12</text>
<text x="79.7" y="167.6">13</text>
<text x="91.1" y="165.1">11</text>
<text x="44.1" y="170.2">13</text>
<text x="55.5" y="170.2">12</text>
<text x="59.8" y="170.2">1</text>
<text x="71.3" y="172.7">3</text>
<text x="59.8" y="175.3">2</text>
<text x="10.3" y="185.9">D</text>
<text x="50.8" y="183.7">74HCT32</text>
<text x="51.9" y="181.4">U007A</text>
<text x="285.3" y="185.9">D</text>
<text x="48.7" y="186">1</text>
<text x="48.7" y="191.1">2</text>
<text x="59.8" y="188.6">3</text>
<text x="68.6" y="188.3">~{OE1}</text>
<text x="35" y="199.9">1</text>
<text x="85" y="199.9">2</text>
<text x="135" y="199.9">3</text>
<text x="185" y="199.9">4</text>
<text x="235" y="199.9">5</text>
<text x="285" y="199.9">6</text>
</g>
</svg>
